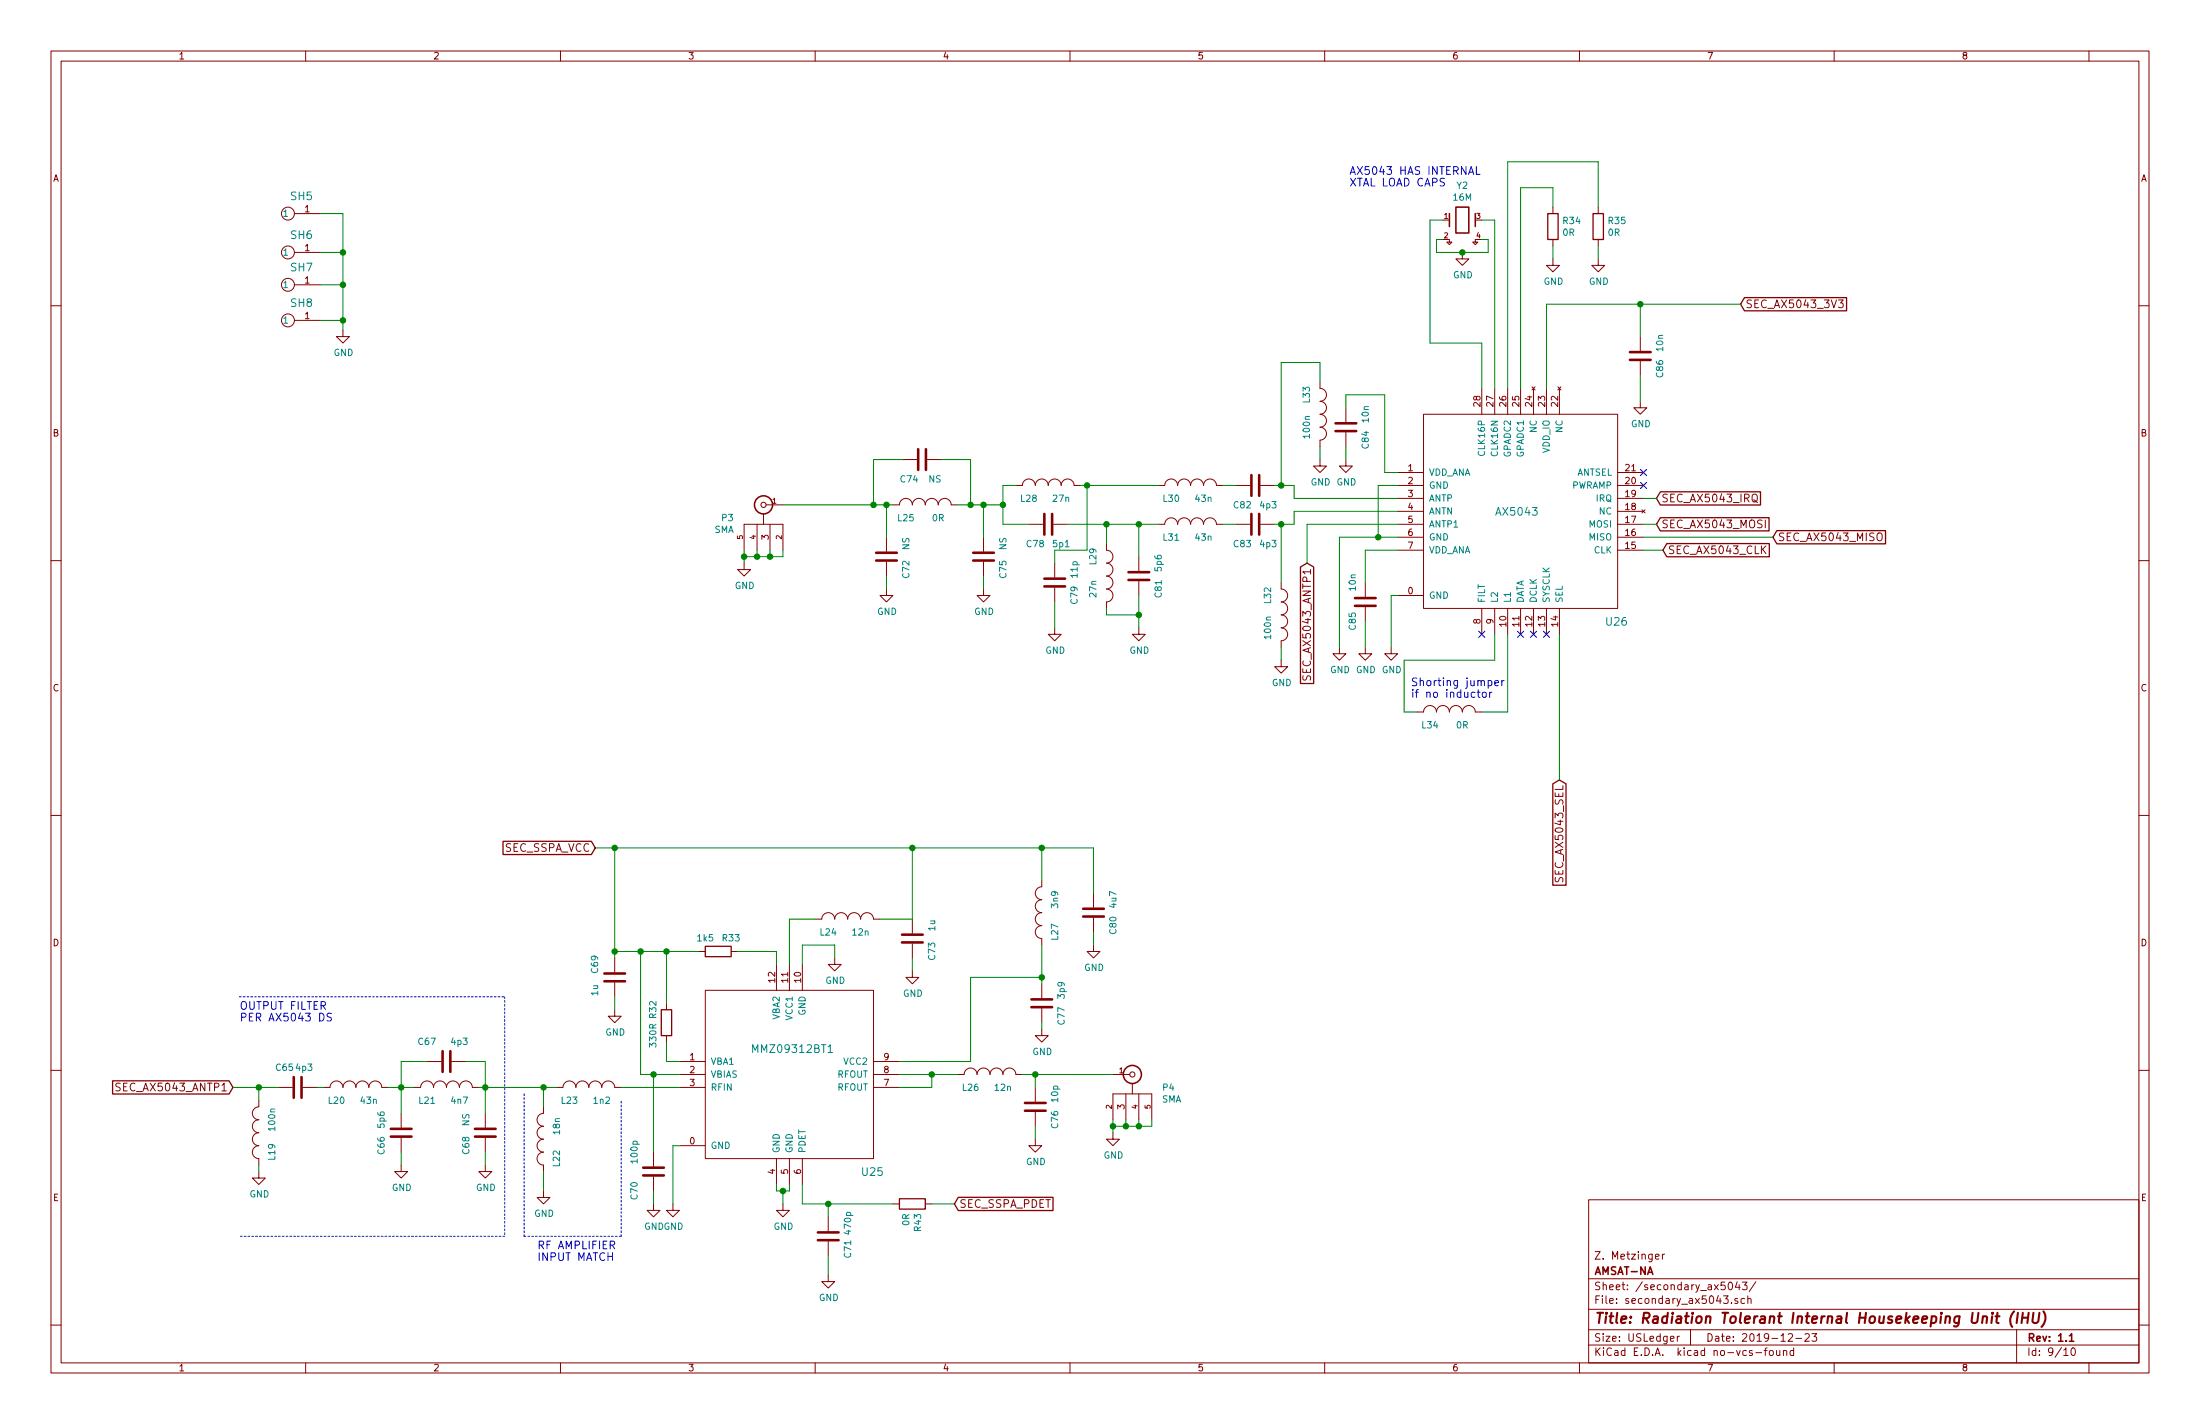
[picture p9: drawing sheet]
<svg xmlns="http://www.w3.org/2000/svg" width="432mm" height="279mm" viewBox="0 0 432 279" stroke-linecap="round" stroke-linejoin="round" font-family="sans-serif">
<g fill="none" stroke="#840000" stroke-width=".2">
<path d="M10 10h411.8v259.4h-411.8zM12 12h407.8v255.4h-407.8zM60 10v2M110 10v2M160 10v2M210 10v2M260 10v2M310 10v2M360 10v2M410 10v2M10 60h2M57.8 41.9h5.1"/>
<path d="M57.8 49.5h5.1M57.8 55.9h5.1M283.2 43.2h1.3M284.5 47v.5h-.5l.5 .5 .5-.5h-.5M287 49.5v1.3h1.3l-1.3 1.3-1.3-1.3h1.3M289.6 47v.5h-.5l.5 .5 .5-.5h-.5M304.8 50.8v1.3h1.3l-1.3 1.2-1.3-1.2h1.3M304.8 40.6v1.3M304.8 47v1.3M313.7 50.8v1.3h1.3l-1.3 1.2-1.3-1.2h1.3M313.7 40.6v1.3M313.7 47v1.3"/>
<path d="M360.8 58.9h1l-.5 .5 .4 .2v.6l-.2 .2h-.5l-.2-.2M419.8 60h2M57.8 62.9h5.1M67.3 64.8v1.2h1.3l-1.3 1.3-1.3-1.3h1.3M259.1 74.9v1.3a1.27 1.27 0 0 1 1.2 1.3 1.27 1.27 0 0 1-1.2 1.2 1.27 1.27 0 0 1 1.2 1.3 1.27 1.27 0 0 1-1.2 1.3 1.27 1.27 0 0 1 1.2 1.3 1.27 1.27 0 0 1-1.2 1.2 1.27 1.27 0 0 1 1.2 1.3 1.27 1.27 0 0 1-1.2 1.3v1.2M290.8 76.2v5.1M293.4 76.2v5.1M295.9 76.2v5.1M298.4 76.2v5.1M300.7 75.9l.6 .6M301 76.2v5.1M301.3 75.9l-.6 .6"/>
<path d="M303.5 76.2v5.1M305.8 75.9l.6 .6M306.1 76.2v5.1M306.4 75.9l-.6 .6M321.9 78.7v1.3h1.3l-1.3 1.3-1.2-1.3h1.2M321.9 66v2.8M321.9 70.9v2.8M150.4 99.1h3.3M175.3 99.1h1.2a1.27 1.27 0 0 1 1.3-1.3 1.27 1.27 0 0 1 1.3 1.3 1.27 1.27 0 0 1 1.2-1.3 1.27 1.27 0 0 1 1.3 1.3 1.27 1.27 0 0 1 1.3-1.3 1.27 1.27 0 0 1 1.2 1.3 1.27 1.27 0 0 1 1.3-1.3 1.27 1.27 0 0 1 1.3 1.3h1.3M177.2 90.2h2.8M182 90.2h2.8M199.4 95.3h1.3a1.27 1.27 0 0 1 1.2-1.3 1.27 1.27 0 0 1 1.3 1.3 1.27 1.27 0 0 1 1.3-1.3 1.27 1.27 0 0 1 1.2 1.3 1.27 1.27 0 0 1 1.3-1.3 1.27 1.27 0 0 1 1.3 1.3 1.27 1.27 0 0 1 1.2-1.3 1.27 1.27 0 0 1 1.3 1.3h1.3"/>
<path d="M227.3 95.3h1.3a1.27 1.27 0 0 1 1.3-1.3 1.27 1.27 0 0 1 1.2 1.3 1.27 1.27 0 0 1 1.3-1.3 1.27 1.27 0 0 1 1.3 1.3 1.27 1.27 0 0 1 1.2-1.3 1.27 1.27 0 0 1 1.3 1.3 1.27 1.27 0 0 1 1.3-1.3 1.27 1.27 0 0 1 1.3 1.3h1.2M242.6 95.3h2.8M247.4 95.3h2.8M259.1 90.2v1.2h1.2l-1.2 1.3-1.3-1.3h1.3M264.2 90.2v1.2h1.2l-1.2 1.3-1.3-1.3h1.3M264.2 80v2.8M264.2 84.8v2.8M274.3 95.3h5.1M274.3 92.7h5.1M274.3 97.8h5.1M279.4 81.3h38.1v38.1h-38.1zM317.5 95.3h5.1"/>
<path d="M317.5 92.7h5.1M317.5 97.8h5.1M343.9 97.2a.53 .53 0 0 1 .6-.2 .53 .53 0 0 1 .4 .5v.5a.51 .51 0 0 1-.5 .5 .51 .51 0 0 1-.5-.5zM344.2 98.1l.8 .5M10 110h2M146 110.5v1.3h1.3l-1.3 1.2-1.2-1.2h1.2M146 108v-5.1h7.7v5.1M148.6 102.9v5.1M149.9 100.8v2.1M151.1 102.9v5.1M174 115.6v1.2h1.3l-1.3 1.3-1.3-1.3h1.3M174 105.4v2.8"/>
<path d="M174 110.2v2.8M193 115.6v1.2h1.3l-1.3 1.3-1.2-1.3h1.2M193 105.4v2.8M193 110.2v2.8M201.9 102.9h2.8M206.8 102.9h2.7M207 110.5v2.8M207 115.3v2.8M217.2 106.7v1.3a1.27 1.27 0 0 1 1.2 1.2 1.27 1.27 0 0 1-1.2 1.3 1.27 1.27 0 0 1 1.2 1.3 1.27 1.27 0 0 1-1.2 1.2 1.27 1.27 0 0 1 1.2 1.3 1.27 1.27 0 0 1-1.2 1.3 1.27 1.27 0 0 1 1.2 1.2 1.27 1.27 0 0 1-1.2 1.3v1.3M223.5 109.2v2.8M223.5 114v2.8M227.3 102.9h1.3a1.27 1.27 0 0 1 1.3-1.3 1.27 1.27 0 0 1 1.2 1.3 1.27 1.27 0 0 1 1.3-1.3 1.27 1.27 0 0 1 1.3 1.3 1.27 1.27 0 0 1 1.2-1.3 1.27 1.27 0 0 1 1.3 1.3 1.27 1.27 0 0 1 1.3-1.3 1.27 1.27 0 0 1 1.3 1.3h1.2"/>
<path d="M242.6 102.9h2.8M247.4 102.9h2.8M251.5 114.3v1.3a1.27 1.27 0 0 1 1.2 1.2 1.27 1.27 0 0 1-1.2 1.3 1.27 1.27 0 0 1 1.2 1.3 1.27 1.27 0 0 1-1.2 1.3 1.27 1.27 0 0 1 1.2 1.2 1.27 1.27 0 0 1-1.2 1.3 1.27 1.27 0 0 1 1.2 1.3 1.27 1.27 0 0 1-1.2 1.2v1.3M268 114.3v2.8M268 119.1v2.8M274.3 102.9h5.1M274.3 116.8h5.1M274.3 100.3h5.1M274.3 105.4h5.1M274.3 108h5.1M290.8 119.4v5.1M293.4 119.4v5.1"/>
<path d="M295.9 119.4v5.1M298.4 119.4v5.1M301 119.4v5.1M303.5 119.4v5.1M306.1 119.4v5.1M317.5 102.9h5.1M317.5 100.3h5.1M317.5 105.4h5.1M317.5 108h5.1M322.3 100l.6 .6M322.9 100l-.6 .6M345.9 107.7l.7 .9"/>
<path d="M346.5 102v1.6M346.6 107.1l-.9 .9M368.5 104.8a.54 .54 0 0 1 .8 0 1.04 1.04 0 0 1-.2 1.3 .53 .53 0 0 1-.7-.5zM419.8 110h2M207 123.2v1.3h1.3l-1.3 1.2-1.3-1.2h1.3M223.5 123.2v1.3h1.3l-1.3 1.2-1.3-1.2h1.3M251.5 129.5v1.3h1.2l-1.2 1.3-1.3-1.3h1.3M255.8 132.6l-.1 .6 .1 .2h.5l.3-.7 .3-.1 .3 .3-.1 .6M262.9 127v1.3h1.3l-1.3 1.2-1.3-1.2h1.3M268 127v1.3h1.2l-1.2 1.2-1.3-1.2h1.3M273 127v1.3h1.3l-1.3 1.2-1.2-1.2h1.2M278.1 139.7h1.3a1.27 1.27 0 0 1 1.3-1.3 1.27 1.27 0 0 1 1.2 1.3 1.27 1.27 0 0 1 1.3-1.3 1.27 1.27 0 0 1 1.3 1.3 1.27 1.27 0 0 1 1.2-1.3 1.27 1.27 0 0 1 1.3 1.3 1.27 1.27 0 0 1 1.3-1.3 1.27 1.27 0 0 1 1.3 1.3h1.2"/>
<path d="M10 160h2M419.8 160h2M204.5 172.7v1.3a1.27 1.27 0 0 0-1.3 1.3 1.27 1.27 0 0 0 1.3 1.2 1.27 1.27 0 0 0-1.3 1.3 1.27 1.27 0 0 0 1.3 1.3 1.27 1.27 0 0 0-1.3 1.2 1.27 1.27 0 0 0 1.3 1.3 1.27 1.27 0 0 0-1.3 1.3 1.27 1.27 0 0 0 1.3 1.3v1.2M214.6 175.3v2.8M120.6 198.1v1.3h1.3l-1.3 1.3-1.2-1.3h1.2M120.6 188v2.8M120.6 192.8v2.8M130.8 196.9v1.2M137.2 186.7h1.2M138.4 194.3h33v33h-33zM143.5 186.7h1.3M152.4 189.2v5.1"/>
<path d="M154.9 189.2v5.1M157.5 189.2v5.1M160 180.3h1.3a1.27 1.27 0 0 1 1.3-1.2 1.27 1.27 0 0 1 1.2 1.2 1.27 1.27 0 0 1 1.3-1.2 1.27 1.27 0 0 1 1.3 1.2 1.27 1.27 0 0 1 1.2-1.2 1.27 1.27 0 0 1 1.3 1.2 1.27 1.27 0 0 1 1.3-1.2 1.27 1.27 0 0 1 1.2 1.2h1.3M163.8 188v1.2h1.3l-1.3 1.3-1.2-1.3h1.2M179.1 190.5v1.3h1.2l-1.2 1.2-1.3-1.2h1.3M179.1 180.3v2.8M179.1 185.2v2.8M204.5 193v2.8M204.5 197.9v2.8M214.6 185.4v1.3h1.3l-1.3 1.3-1.2-1.3h1.2M214.6 180.1v2.8M10 210h2"/>
<path d="M23.6 212.6l-.6-.1-.2 .1v.5l.6 .3 .2 .3-.3 .3h-.6M50.8 215.9v1.3a1.27 1.27 0 0 0-1.3 1.2 1.27 1.27 0 0 0 1.3 1.3 1.27 1.27 0 0 0-1.3 1.3 1.27 1.27 0 0 0 1.3 1.3 1.27 1.27 0 0 0-1.3 1.2 1.27 1.27 0 0 0 1.3 1.3 1.27 1.27 0 0 0-1.3 1.3 1.27 1.27 0 0 0 1.3 1.2v1.3M54.6 213.4h2.8M59.4 213.4h2.8M63.5 213.4h1.3a1.27 1.27 0 0 1 1.2-1.3 1.27 1.27 0 0 1 1.3 1.3 1.27 1.27 0 0 1 1.3-1.3 1.27 1.27 0 0 1 1.2 1.3 1.27 1.27 0 0 1 1.3-1.3 1.27 1.27 0 0 1 1.3 1.3 1.27 1.27 0 0 1 1.3-1.3 1.27 1.27 0 0 1 1.2 1.3h1.3M78.7 218.4v2.8M81.3 213.4h1.2a1.27 1.27 0 0 1 1.3-1.3 1.27 1.27 0 0 1 1.3 1.3 1.27 1.27 0 0 1 1.3-1.3 1.27 1.27 0 0 1 1.2 1.3 1.27 1.27 0 0 1 1.3-1.3 1.27 1.27 0 0 1 1.3 1.3 1.27 1.27 0 0 1 1.2-1.3 1.27 1.27 0 0 1 1.3 1.3h1.3M83.8 208.3h2.8M88.6 208.3h2.8M95.2 218.4v2.8M106.7 217.2v1.2a1.27 1.27 0 0 0-1.3 1.3 1.27 1.27 0 0 0 1.3 1.3 1.27 1.27 0 0 0-1.3 1.3 1.27 1.27 0 0 0 1.3 1.2 1.27 1.27 0 0 0-1.3 1.3 1.27 1.27 0 0 0 1.3 1.3 1.27 1.27 0 0 0-1.3 1.2 1.27 1.27 0 0 0 1.3 1.3v1.3M109.2 213.4h1.3a1.27 1.27 0 0 1 1.3-1.3 1.27 1.27 0 0 1 1.2 1.3 1.27 1.27 0 0 1 1.3-1.3 1.27 1.27 0 0 1 1.3 1.3 1.27 1.27 0 0 1 1.2-1.3 1.27 1.27 0 0 1 1.3 1.3 1.27 1.27 0 0 1 1.3-1.3 1.27 1.27 0 0 1 1.2 1.3h1.3"/>
<path d="M130.8 203.2v1.3M133.3 208.3h5.1M133.3 210.8h5.1M133.3 213.4h5.1M171.4 208.3h5.1M171.4 210.8h5.1M171.4 213.4h5.1M188 210.8h1.2a1.27 1.27 0 0 1 1.3-1.2 1.27 1.27 0 0 1 1.3 1.2 1.27 1.27 0 0 1 1.2-1.2 1.27 1.27 0 0 1 1.3 1.2 1.27 1.27 0 0 1 1.3-1.2 1.27 1.27 0 0 1 1.2 1.2 1.27 1.27 0 0 1 1.3-1.2 1.27 1.27 0 0 1 1.3 1.2h1.3M203.2 213.4v2.8M203.2 218.2v2.8M204.5 201.9v1.3h1.2l-1.2 1.3-1.3-1.3h1.3M218.4 210.8h3.3"/>
<path d="M218.4 219.7v-5.1h7.7v5.1M221 214.6v5.1M222.2 212.6v2M223.5 214.6v5.1M419.8 210h2M50.8 229.9v1.2h1.3l-1.3 1.3-1.3-1.3h1.3M78.7 228.6v1.3h1.3l-1.3 1.2-1.2-1.2h1.2M78.7 223.3v2.8M95.2 228.6v1.3h1.3l-1.3 1.2-1.2-1.2h1.2M95.2 223.3v2.8M106.7 233.7v1.3h1.2l-1.2 1.2-1.3-1.2h1.3M128.3 236.2v1.3h1.2l-1.2 1.3-1.3-1.3h1.3"/>
<path d="M128.3 226.1v2.8M128.3 230.9v2.8M132.1 236.2v1.3h1.2l-1.2 1.3-1.3-1.3h1.3M133.3 224.8h5.1M152.4 227.3v5.1M153.7 236.2v1.3h1.2l-1.2 1.3-1.3-1.3h1.3M154.9 227.3v5.1M157.5 227.3v5.1M162.6 238.8v2.8M175.3 236.2h1.2M181.6 236.2h1.3M203.2 223.5v1.3h1.3l-1.3 1.3-1.3-1.3h1.3"/>
<path d="M218.4 222.3v1.2h1.3l-1.3 1.3-1.2-1.3h1.2M311.8 235.4h108v32h-108zM10 260h2M162.6 250.2v1.3h1.2l-1.2 1.2-1.3-1.2h1.3M162.6 243.6v2.8M311.8 256.9h108M311.8 250.9h108M324.9 246.6l.7-.2v-.2l-.5-.1-.2 .2 .1 .7h.6M326.3 246.1v1M326.7 246.1l-.3 .1-.1 .2M339.3 251.7l.2-.1a.8 .8 0 0 1 .6 .7 .8 .8 0 0 1-.6 .8l-.2-.2-.1-.4zM339.9 255.6v.2"/>
<path d="M341 251.5l-.4 1.1h1M341 254.8h-.3l-.2 .2 .1 .2 .4 .1v.4h-.5M341.4 252.1v1M342 251.6h.9l-.5 .5 .4 .2v.6l-.2 .2-.6-.2M342.4 254.8h-.4l-.3 .2 .1 .6 .2 .2 .4-.1M343.1 254.9l.2-.1h.3l.1 1M343.1 254.3v1.5M344.6 251.5l-1.3 1.9M419.8 260h2M60 267.4v2M110 267.4v2M160 267.4v2"/>
<path d="M210 267.4v2M260 267.4v2M310 267.4v2M311.8 263.9h108M311.8 260.9h108M327.9 262.7l.7-.2-.1-.2-.4-.1-.2 .2v.7h.6M329.2 262.2v1M329.6 262.2l-.4 .3M331.8 260.9v3M344.6 265.4h1.2M346.3 265h.5M346.8 264.5l-.3 .2v1.3"/>
<path d="M347.3 265.1l.2-.1 .5 .1v.7l-.2 .2-.5-.2zM348.7 265l.1 .9 .3 .1 .2-.2M349.3 265v1M350 265.1l.1-.1a.37 .37 0 0 1 .6 .2v.8M350 265v1M351 261.8l.6-.1 .2 .4-.9 1.1h.9M352 265h-.4l-.3 .3 .2 .6h.5M352 264.5v1.5M352.5 262.6h1.1M354.3 261.8l.5-.1 .3 .1v.3l-.9 1.1h.9M355.6 261.7h1l-.5 .6 .4 .1v.6l-.2 .2-.7-.2M360 267.4v2"/>
<path d="M395.8 260.9v6.5M405.1 264.9l.4-.4v1.5M405.1 266h.8M406.6 264.6l.3-.1a.86 .86 0 0 1 .1 1.5 .79 .79 0 0 1-.4-1.4zM410 267.4v2"/>
<circle cx="56.5" cy="41.9" r="1.27"/>
<circle cx="56.5" cy="49.5" r="1.27"/>
<circle cx="56.5" cy="55.9" r="1.27"/>
<circle cx="56.5" cy="62.9" r="1.27"/>
<circle cx="149.9" cy="99.1" r=".51"/>
<circle cx="222.3" cy="210.8" r=".51"/>
</g>
<g fill="none" stroke="#840000" stroke-width=".3">
<path d="M284.5 41.9v2.6M285.7 40.6h2.6v5.1h-2.6zM289.6 41.9v2.6M406.2 262.1l.4-.4v1.5M406.2 263.2h.8"/>
<circle cx="149.9" cy="99.1" r="1.78"/>
<circle cx="222.2" cy="210.8" r="1.78"/>
</g>
<path d="M391 258.3l-.1 1.3M391.1 257.6v.2l.1-.1-.1-.1v.2M391.7 258.3h.8M392 257.6l-.2 1.7 .1 .2 .4 .1M395.3 257.3a2.37 2.37 0 0 0-.4 3.1M396.1 257.6l-.3 2M396.9 258.5h1.1M397 257.6l-.2 2M398.2 257.6l-.3 2M399.1 257.6l-.2 1.6 .2 .3a.66 .66 0 0 0 1-.3l.2-1.6M401.1 257.3a2.31 2.31 0 0 1-.4 3.1" fill="none" stroke="#840000" stroke-width=".41"/>
<path d="M162.5 206.5h.9" fill="none" stroke="#008484" stroke-width=".2"/>
<g fill="none" stroke="#840000" stroke-width=".51">
<path d="M319.9 70.6h4.1M319.9 69.1h4.1M180.2 88.1v4.1M181.7 88.1v4.1M245.6 93.2v4.1M247.1 93.2v4.1M262.1 84.6h4.1M262.1 83.1h4.1M172 110h4M172 108.5h4M191 110h4.1M191 108.5h4.1"/>
<path d="M205 100.8v4.1M205 115.1h4M205 113.5h4M206.5 100.8v4.1M221.5 113.8h4.1M221.5 112.3h4.1M245.6 100.8v4.1M247.1 100.8v4.1M265.9 118.9h4.1M265.9 117.3h4.1M212.6 179.8h4.1M212.6 178.3h4.1"/>
<path d="M118.6 191h4.1M118.6 192.5h4.1M177 184.9h4.1M177 183.4h4.1M202.4 197.6h4.1M202.4 196.1h4.1M57.7 211.3v4.1M59.2 211.3v4.1M86.9 206.2v4.1M88.4 206.2v4.1M201.2 217.9h4M201.2 216.4h4"/>
<path d="M76.7 221.5h4.1M76.7 223h4.1M93.2 221.5h4.1M93.2 223h4.1M126.2 230.6h4.1M126.2 229.1h4.1M160.5 243.3h4.1M160.5 241.8h4.1"/>
</g>
<g fill="none" stroke="#0000c2" stroke-width=".2">
<path d="M283.5 35.1l-.6-.1-.2 .1v.5l.7 .2 .1 .4-.3 .3-.5-.1M288.2 34.2l.5-1.5 .6 1.5M288.4 33.8h.7M289.8 32.7v1.5h.7M290.1 135.3v1.3l.1 .2h.3M291 135.9l.2-.1 .5 .1v.6l-.1 .3h-.4l-.2-.1zM292.1 133.6l.4-.1 .3 .3-.1 .7h-.6M292.4 135.8v1M292.8 135.8l-.4 .3M293.4 134l.7-.1v-.3l-.5-.1-.2 .2 .1 .8h.6M294.8 133.5v1M295.2 133.5l-.4 .3"/>
<path d="M65 198.9l-.5-.1-.2 .1v.5l.6 .3 .1 .3-.2 .3h-.6"/>
</g>
<path d="M322 92.1l1.2 1.2M322 94.6l1.2 1.3M323.2 92.1l-1.2 1.2M323.2 94.6l-1.2 1.3M290.2 123.9l1.2 1.2M291.4 123.9l-1.2 1.2M297.8 123.9l1.3 1.2M299.1 123.9l-1.3 1.2M300.4 123.9l1.2 1.2M301.6 123.9l-1.2 1.2M302.9 123.9l1.2 1.2M304.1 123.9l-1.2 1.2" fill="none" stroke="#000084" stroke-width=".2"/>
<g fill="none" stroke="#840000" stroke-width=".25">
<path d="M303.8 41.9h2v5.1h-2zM312.7 41.9h2v5.1h-2zM342.4 58.4h20v2.6h-20l-.8-1.3zM325.9 96.5h19.6v2.6h-19.6l-.8-1.3zM255.2 111.3l1.3-.8 1.3 .8v22.8h-2.6zM325.9 101.6h21.3v2.6h-21.3l-.8-1.3zM327.2 106.7h20.1v2.5h-20.1l-.8-1.2zM348.7 104.1h21.4v2.6h-21.4l-.7-1.3zM304.8 153.8l1.3-.8 1.3 .8v19.9h-2.6zM98.7 165.1h17.4l.7 1.3-.7 1.3h-17.4zM129.8 198.1h2v5.1h-2zM138.4 185.7h5.1v2h-5.1z"/>
<path d="M22.1 212.1h22.9l.7 1.3-.7 1.3h-22.9zM176.5 235.2h5.1v2h-5.1zM188.1 234.9h18.6v2.6h-18.6l-.8-1.3z"/>
</g>
<g fill="none" stroke="#008400" stroke-width=".2">
<path d="M62.9 49.5h4.4M62.9 41.9h4.4v22.9M62.9 55.9h4.4M283.2 43.2h-2.5v24.1h10.1v8.9M283.2 47h-1.3v2.5h10.2v-2.5h-1.3M290.8 43.2h2.6v33M304.8 40.6v-3.8h-6.4v39.4M304.8 48.3v2.5M313.7 40.6v-8.8h-17.8v44.4M313.7 48.3v2.5M321.9 59.7v6.3M341.6 59.7h-38.1v16.5"/>
<path d="M62.9 62.9h4.4M259.1 74.9v-3.8h-7.6v24.2M321.9 73.7v5M153.7 99.1h21.6M174 99.1v6.3M177.2 90.2h-5.8v8.9M184.8 90.2h5.7v8.9M188 99.1h8.8M193 99.1v6.3M199.4 95.3h-2.6v7.6h5.1M212.1 95.3h15.2M213.4 95.3v12.7h-6.4v2.5"/>
<path d="M240 95.3h2.6M250.2 95.3h3.8v2.5h20.3M259.1 87.6v2.6M264.2 80v-2.5h7.6v15.2h2.5M264.2 87.6v2.6M274.3 95.3h-3.8v10.1M322.6 97.8h2.5M146 108v2.5M148.6 108v1.2M151.1 108v1.2M153.7 108v1.2h-7.7M174 113v2.6"/>
<path d="M193 113v2.6M207 118.1v5.1M209.5 102.9h17.8M217.2 102.9v3.8M217.2 119.4v1.3h6.3M223.5 102.9v6.3M223.5 116.8v6.4M240 102.9h2.6M251.5 102.9v11.4M274.3 100.3h-20.3v2.6h-3.8M274.3 102.9h-17.8v7.6M274.3 108h-6.3v6.3"/>
<path d="M274.3 105.4h-11.4v21.6M274.3 116.8h-1.3v10.2M322.6 102.9h2.5M322.6 108h3.8M322.6 105.4h25.4M251.5 127v2.5M268 121.9v5.1M293.4 124.5v5h-17.8v10.2h2.5M295.9 124.5v15.2h-5.1M306.1 124.5v28.5M116.8 166.4h97.8v8.9M120.6 166.4v21.6"/>
<path d="M179.1 166.4v13.9h-6.4M204.5 166.4v6.3M120.6 195.6v2.5M120.6 186.7h16.6M125.7 186.7v24.1h7.6M130.8 186.7v10.2M144.8 186.7h7.6v2.5M160 180.3h-5.1v8.9M163.8 188v-2.6h-6.3v3.8M179.1 188v2.5M204.5 191.8h-14v16.5h-14M204.5 185.4v7.6"/>
<path d="M214.6 182.9v2.5M45.7 213.4h8.9M50.8 213.4v2.5M62.2 213.4h1.3M76.2 213.4h5.1M83.8 208.3h-5.1v10.1M91.4 208.3h3.8v10.1M94 213.4h15.2M106.7 213.4v3.8M121.9 213.4h11.4M128.3 210.8v15.3M130.8 204.5v3.8h2.5"/>
<path d="M176.5 210.8h11.5M182.9 210.8v2.6h-6.4M200.7 210.8h17.7M203.2 210.8v2.6M204.5 200.7v1.2M218.4 219.7v2.6M221 219.7v1.3M223.5 219.7v1.3M226.1 219.7v1.3h-7.7M50.8 228.6v1.3M78.7 226.1v2.5M95.2 226.1v2.5"/>
<path d="M106.7 229.9v3.8M128.3 233.7v2.5M133.3 224.8h-1.2v11.4M152.4 232.4v1.3h2.5v-1.3M153.7 233.7v2.5M157.5 232.4v3.8h17.8M162.6 236.2v2.6M182.9 236.2h4.4M203.2 221v2.5M162.6 246.4v3.8"/>
</g>
<g fill="#008400" stroke="#008400" stroke-width=".25">
<circle cx="223.5" cy="120.7" r=".51"/>
<circle cx="223.5" cy="102.9" r=".51"/>
<circle cx="217.2" cy="102.9" r=".51"/>
<circle cx="213.4" cy="95.3" r=".51"/>
<circle cx="196.9" cy="99.1" r=".51"/>
<circle cx="190.5" cy="99.1" r=".51"/>
<circle cx="193" cy="99.1" r=".51"/>
<circle cx="174" cy="99.1" r=".51"/>
<circle cx="171.5" cy="99.1" r=".51"/>
<circle cx="270.5" cy="105.4" r=".51"/>
<circle cx="251.5" cy="102.9" r=".51"/>
<circle cx="251.5" cy="95.3" r=".51"/>
<circle cx="95.3" cy="213.4" r=".51"/>
<circle cx="78.7" cy="213.4" r=".51"/>
<circle cx="120.7" cy="186.7" r=".51"/>
<circle cx="125.7" cy="186.7" r=".51"/>
<circle cx="153.7" cy="233.7" r=".51"/>
<circle cx="203.2" cy="210.8" r=".51"/>
<circle cx="182.9" cy="210.8" r=".51"/>
<circle cx="130.8" cy="186.7" r=".51"/>
<circle cx="204.5" cy="191.8" r=".51"/>
<circle cx="106.7" cy="213.4" r=".51"/>
<circle cx="179.1" cy="166.4" r=".51"/>
<circle cx="204.5" cy="166.4" r=".51"/>
<circle cx="146.1" cy="109.2" r=".51"/>
<circle cx="148.6" cy="109.2" r=".51"/>
<circle cx="151.1" cy="109.2" r=".51"/>
<circle cx="218.4" cy="221" r=".51"/>
<circle cx="221" cy="221" r=".51"/>
<circle cx="223.5" cy="221" r=".51"/>
<circle cx="50.8" cy="213.4" r=".51"/>
<circle cx="128.3" cy="210.8" r=".51"/>
<circle cx="287" cy="49.5" r=".51"/>
<circle cx="321.9" cy="59.7" r=".51"/>
<circle cx="120.7" cy="166.4" r=".51"/>
<circle cx="67.3" cy="62.9" r=".51"/>
<circle cx="67.3" cy="55.9" r=".51"/>
<circle cx="67.3" cy="49.5" r=".51"/>
<circle cx="162.6" cy="236.2" r=".51"/>
</g>
<path d="M47 195.6h52.1M99.1 195.6v47M102.9 214.6v28M99.1 242.6h-52.1M102.9 242.6h19M121.9 242.6v-26.7" fill="none" stroke="#0000c2" stroke-width=".2" stroke-dasharray=".3 .4"/>
<text font-size="2.8" fill="#840000" x="312.8" y="259.7">Title: Radiation Tolerant Internal Housekeeping Unit (IHU)</text>
<g font-size="2.1" fill="#0000c2">
<text x="264.8" y="34.3">AX5043 HAS INTERNAL</text>
<text x="264.8" y="36.6">XTAL LOAD CAPS</text>
<text x="276.9" y="134.6">Shorting jumper</text>
<text x="276.9" y="136.9">if no inductor</text>
<text x="47" y="198.1">OUTPUT FILTER</text>
<text x="47" y="200.4">PER AX5043 DS</text>
<text x="105.4" y="245.1">RF AMPLIFIER</text>
<text x="105.4" y="247.4">INPUT MATCH</text>
</g>
<g font-size="2.1" fill="#008484">
<text x="57.1" y="39.3">SH5</text>
<text x="57.1" y="46.9">SH6</text>
<text x="57.1" y="53.2">SH7</text>
<text x="57.1" y="60.2">SH8</text>
<text x="293.9" y="101.2">AX5043</text>
<text x="315.3" y="122.8">U26</text>
<text x="148.2" y="206.6">MMZ09312BT1</text>
<text x="169.3" y="230.7">U25</text>
</g>
<g font-size="2.1" fill="#840000">
<text x="342.5" y="60.5">SEC_AX5043_3V3</text>
<text x="326" y="98.6">SEC_AX5043_IRQ</text>
<text x="326" y="103.6">SEC_AX5043_MOSI</text>
<text x="348.9" y="106.2">SEC_AX5043_MISO</text>
<text x="327.3" y="108.7">SEC_AX5043_CLK</text>
<text x="257.3" y="132.8" transform="rotate(-90 257.3 132.8)">SEC_AX5043_ANTP1</text>
<text x="98.9" y="167.1">SEC_SSPA_VCC</text>
<text x="306.8" y="172.5" transform="rotate(-90 306.8 172.5)">SEC_AX5043_SEL</text>
<text x="23.4" y="214.1">SEC_AX5043_ANTP1</text>
<text x="188.2" y="237">SEC_SSPA_PDET</text>
<text x="312.8" y="250.1">AMSAT-NA</text>
<text x="312.8" y="247.1">Z. Metzinger</text>
<text x="312.8" y="255.8">File: secondary_ax5043.sch</text>
<text x="312.8" y="253.1">Sheet: /secondary_ax5043/</text>
<text x="312.8" y="263.2">Size: USLedger</text>
<text x="334.8" y="263.2">Date: 2019-12-23</text>
<text x="397.8" y="263.2">Rev: 1.1</text>
<text x="312.8" y="266">KiCad E.D.A. kicad no-vcs-found</text>
<text x="397.8" y="266">Id: 9/10</text>
</g>
<g font-size="1.8" fill="#840000">
<text x="35" y="11.6">1</text>
<text x="85" y="11.6">2</text>
<text x="135" y="11.6">3</text>
<text x="185" y="11.6">4</text>
<text x="235" y="11.6">5</text>
<text x="285" y="11.6">6</text>
<text x="335" y="11.6">7</text>
<text x="385" y="11.6">8</text>
<text x="10.4" y="35.6">A</text>
<text x="420.2" y="35.6">A</text>
<text x="59.8" y="41.7">1</text>
<text x="59.8" y="49.3">1</text>
<text x="59.8" y="55.6">1</text>
<text x="59.8" y="62.6">1</text>
<text x="290.6" y="79.7" transform="rotate(-90 290.6 79.7)">28</text>
<text x="293.1" y="79.7" transform="rotate(-90 293.1 79.7)">27</text>
<text x="295.7" y="79.7" transform="rotate(-90 295.7 79.7)">26</text>
<text x="298.2" y="79.7" transform="rotate(-90 298.2 79.7)">25</text>
<text x="300.7" y="79.7" transform="rotate(-90 300.7 79.7)">24</text>
<text x="303.3" y="79.7" transform="rotate(-90 303.3 79.7)">23</text>
<text x="305.8" y="79.7" transform="rotate(-90 305.8 79.7)">22</text>
<text x="10.4" y="85.6">B</text>
<text x="420.2" y="85.6">B</text>
<text x="276.4" y="92.5">1</text>
<text x="276.4" y="95">2</text>
<text x="319.1" y="95">20</text>
<text x="319.1" y="92.5">21</text>
<text x="276.4" y="97.5">3</text>
<text x="276.4" y="100.1">4</text>
<text x="319.1" y="100.1">18</text>
<text x="319.1" y="97.5">19</text>
<text x="150.9" y="105.9" transform="rotate(-90 150.9 105.9)">3</text>
<text x="276.4" y="102.6">5</text>
<text x="276.4" y="105.2">6</text>
<text x="276.4" y="107.7">7</text>
<text x="319.1" y="107.7">15</text>
<text x="319.1" y="105.2">16</text>
<text x="319.1" y="102.6">17</text>
<text x="276.4" y="116.6">0</text>
<text x="290.6" y="122.4" transform="rotate(-90 290.6 122.4)">8</text>
<text x="293.1" y="122.4" transform="rotate(-90 293.1 122.4)">9</text>
<text x="295.7" y="122.9" transform="rotate(-90 295.7 122.9)">10</text>
<text x="298.2" y="122.9" transform="rotate(-90 298.2 122.9)">11</text>
<text x="300.7" y="122.9" transform="rotate(-90 300.7 122.9)">12</text>
<text x="303.3" y="122.9" transform="rotate(-90 303.3 122.9)">13</text>
<text x="305.8" y="122.9" transform="rotate(-90 305.8 122.9)">14</text>
<text x="10.4" y="135.6">C</text>
<text x="420.2" y="135.6">C</text>
<text x="10.4" y="185.6">D</text>
<text x="420.2" y="185.6">D</text>
<text x="152.1" y="192.7" transform="rotate(-90 152.1 192.7)">12</text>
<text x="154.7" y="192.7" transform="rotate(-90 154.7 192.7)">11</text>
<text x="157.2" y="192.7" transform="rotate(-90 157.2 192.7)">10</text>
<text x="135.4" y="208">1</text>
<text x="173.5" y="208">9</text>
<text x="135.4" y="210.6">2</text>
<text x="135.4" y="213.1">3</text>
<text x="173.5" y="213.1">7</text>
<text x="173.5" y="210.6">8</text>
<text x="220.7" y="217.7" transform="rotate(-90 220.7 217.7)">3</text>
<text x="135.4" y="224.5">0</text>
<text x="152.1" y="230.4" transform="rotate(-90 152.1 230.4)">4</text>
<text x="154.7" y="230.4" transform="rotate(-90 154.7 230.4)">5</text>
<text x="157.2" y="230.4" transform="rotate(-90 157.2 230.4)">6</text>
<text x="10.4" y="235.6">E</text>
<text x="420.2" y="235.6">E</text>
<text x="35" y="269">1</text>
<text x="85" y="269">2</text>
<text x="135" y="269">3</text>
<text x="185" y="269">4</text>
<text x="235" y="269">5</text>
<text x="285" y="269">6</text>
<text x="335" y="269">7</text>
<text x="385" y="269">8</text>
</g>
<g font-size="1.8" fill="#008484">
<text x="285.3" y="39.4">16M</text>
<text x="286" y="37.1">Y2</text>
<text x="55.8" y="42.5">1</text>
<text x="306.8" y="46.3">0R</text>
<text x="306.9" y="44">R34</text>
<text x="315.7" y="46.3">0R</text>
<text x="315.7" y="44">R35</text>
<text x="55.8" y="50.2">1</text>
<text x="55.8" y="56.5">1</text>
<text x="285.2" y="54.6">GND</text>
<text x="303" y="55.9">GND</text>
<text x="311.9" y="55.9">GND</text>
<text x="55.8" y="63.5">1</text>
<text x="65.5" y="69.8">GND</text>
<text x="326.4" y="68.8" transform="rotate(-90 326.4 68.8)">10n</text>
<text x="326.4" y="74" transform="rotate(-90 326.4 74)">C86</text>
<text x="257.1" y="79" transform="rotate(-90 257.1 79)">L33</text>
<text x="268.7" y="82.8" transform="rotate(-90 268.7 82.8)">10n</text>
<text x="320.1" y="83.8">GND</text>
<text x="257.1" y="85.8" transform="rotate(-90 257.1 85.8)">100n</text>
<text x="268.7" y="88" transform="rotate(-90 268.7 88)">C84</text>
<text x="291.5" y="89.1" transform="rotate(-90 291.5 89.1)">CLK16P</text>
<text x="294" y="89.2" transform="rotate(-90 294 89.2)">CLK16N</text>
<text x="296.5" y="89.7" transform="rotate(-90 296.5 89.7)">GPADC2</text>
<text x="299.1" y="89.7" transform="rotate(-90 299.1 89.7)">GPADC1</text>
<text x="301.6" y="84.9" transform="rotate(-90 301.6 84.9)">NC</text>
<text x="304.2" y="88.9" transform="rotate(-90 304.2 88.9)">VDD_IO</text>
<text x="306.7" y="84.9" transform="rotate(-90 306.7 84.9)">NC</text>
<text x="176.8" y="94.7">C74</text>
<text x="182.3" y="94.7">NS</text>
<text x="257.3" y="95.2">GND GND</text>
<text x="280.4" y="93.3">VDD_ANA</text>
<text x="280.4" y="95.9">GND</text>
<text x="308.4" y="95.9">PWRAMP</text>
<text x="309.4" y="93.3">ANTSEL</text>
<text x="200.4" y="98.5">L28</text>
<text x="206.8" y="98.5">27n</text>
<text x="228.3" y="98.5">L30</text>
<text x="234.7" y="98.5">43n</text>
<text x="242.2" y="99.7">C82</text>
<text x="247.4" y="99.7">4p3</text>
<text x="280.4" y="98.4">ANTP</text>
<text x="280.4" y="101">ANTN</text>
<text x="313.3" y="98.4">IRQ</text>
<text x="313.9" y="101">NC</text>
<text x="140.2" y="104.6">SMA</text>
<text x="141.7" y="102.3">P3</text>
<text x="176.3" y="102.3">L25</text>
<text x="178.5" y="107.9" transform="rotate(-90 178.5 107.9)">NS</text>
<text x="183" y="102.3">0R</text>
<text x="197.5" y="107.9" transform="rotate(-90 197.5 107.9)">NS</text>
<text x="201.6" y="107.4">C78</text>
<text x="206.8" y="107.4">5p1</text>
<text x="228.3" y="106.1">L31</text>
<text x="234.7" y="106.1">43n</text>
<text x="242.2" y="107.4">C83</text>
<text x="247.4" y="107.4">4p3</text>
<text x="280.4" y="103.5">ANTP1</text>
<text x="280.4" y="106">GND</text>
<text x="312" y="106">MISO</text>
<text x="312" y="103.5">MOSI</text>
<text x="178.5" y="113.4" transform="rotate(-90 178.5 113.4)">C72</text>
<text x="197.5" y="113.4" transform="rotate(-90 197.5 113.4)">C75</text>
<text x="211.5" y="113.3" transform="rotate(-90 211.5 113.3)">11p</text>
<text x="215.2" y="110.7" transform="rotate(-90 215.2 110.7)">L29</text>
<text x="228" y="112" transform="rotate(-90 228 112)">5p6</text>
<text x="280.4" y="108.6">VDD_ANA</text>
<text x="312.9" y="108.6">CLK</text>
<text x="144.2" y="115.6">GND</text>
<text x="211.5" y="118.4" transform="rotate(-90 211.5 118.4)">C79</text>
<text x="215.2" y="117.1" transform="rotate(-90 215.2 117.1)">27n</text>
<text x="228" y="117.2" transform="rotate(-90 228 117.2)">C81</text>
<text x="249.5" y="118.4" transform="rotate(-90 249.5 118.4)">L32</text>
<text x="266.1" y="115.8" transform="rotate(-90 266.1 115.8)">10n</text>
<text x="280.4" y="117.5">GND</text>
<text x="291.5" y="118.4" transform="rotate(-90 291.5 118.4)">FILT</text>
<text x="294" y="118.4" transform="rotate(-90 294 118.4)">L2</text>
<text x="296.5" y="118.4" transform="rotate(-90 296.5 118.4)">L1</text>
<text x="299.1" y="118.4" transform="rotate(-90 299.1 118.4)">DATA</text>
<text x="301.6" y="118.4" transform="rotate(-90 301.6 118.4)">DCLK</text>
<text x="304.2" y="118.4" transform="rotate(-90 304.2 118.4)">SYSCLK</text>
<text x="306.7" y="118.4" transform="rotate(-90 306.7 118.4)">SEL</text>
<text x="172.2" y="120.7">GND</text>
<text x="191.2" y="120.7">GND</text>
<text x="249.5" y="125.2" transform="rotate(-90 249.5 125.2)">100n</text>
<text x="266.1" y="123.5" transform="rotate(-90 266.1 123.5)">C85</text>
<text x="205.2" y="128.3">GND</text>
<text x="221.7" y="128.3">GND</text>
<text x="249.6" y="134.6">GND</text>
<text x="261.1" y="132.1">GND GND GND</text>
<text x="279.1" y="142.9">L34</text>
<text x="285.9" y="142.9">0R</text>
<text x="207.7" y="178.1" transform="rotate(-90 207.7 178.1)">3n9</text>
<text x="219.1" y="178.1" transform="rotate(-90 219.1 178.1)">4u7</text>
<text x="137" y="184.7">1k5</text>
<text x="141.9" y="184.7">R33</text>
<text x="161" y="183.6">L24</text>
<text x="167.4" y="183.6">12n</text>
<text x="183.6" y="182.6" transform="rotate(-90 183.6 182.6)">1u</text>
<text x="207.7" y="184.4" transform="rotate(-90 207.7 184.4)">L27</text>
<text x="219.1" y="183.2" transform="rotate(-90 219.1 183.2)">C80</text>
<text x="117.4" y="190.9" transform="rotate(-90 117.4 190.9)">C69</text>
<text x="183.6" y="188.3" transform="rotate(-90 183.6 188.3)">C73</text>
<text x="212.8" y="190.5">GND</text>
<text x="117.4" y="195.3" transform="rotate(-90 117.4 195.3)">1u</text>
<text x="162" y="193">GND</text>
<text x="177.2" y="195.6">GND</text>
<text x="209" y="195.8" transform="rotate(-90 209 195.8)">3p9</text>
<text x="118.8" y="203.2">GND</text>
<text x="128.8" y="199.7" transform="rotate(-90 128.8 199.7)">R32</text>
<text x="153" y="200.1" transform="rotate(-90 153 200.1)">VBA2</text>
<text x="155.6" y="200.1" transform="rotate(-90 155.6 200.1)">VCC1</text>
<text x="158.1" y="199.3" transform="rotate(-90 158.1 199.3)">GND</text>
<text x="209" y="201" transform="rotate(-90 209 201)">C77</text>
<text x="82.2" y="205">C67</text>
<text x="88.6" y="205">4p3</text>
<text x="128.8" y="205.3" transform="rotate(-90 128.8 205.3)">330R</text>
<text x="139.4" y="208.9">VBA1</text>
<text x="165.7" y="208.9">VCC2</text>
<text x="202.6" y="207">GND</text>
<text x="54.2" y="210.1">C65</text>
<text x="58.2" y="210.1">4p3</text>
<text x="139.4" y="211.5">VBIAS</text>
<text x="139.4" y="214">RFIN</text>
<text x="164.3" y="214">RFOUT</text>
<text x="164.3" y="211.5">RFOUT</text>
<text x="189" y="214">L26</text>
<text x="195.3" y="214">12n</text>
<text x="228.3" y="214">P4</text>
<text x="54" y="221.7" transform="rotate(-90 54 221.7)">100n</text>
<text x="64.5" y="216.6">L20</text>
<text x="70.9" y="216.6">43n</text>
<text x="75.5" y="221.2" transform="rotate(-90 75.5 221.2)">5p6</text>
<text x="82.3" y="216.6">L21</text>
<text x="88.6" y="216.6">4n7</text>
<text x="92.1" y="220.9" transform="rotate(-90 92.1 220.9)">NS</text>
<text x="110.2" y="216.6">L23</text>
<text x="116.6" y="216.6">1n2</text>
<text x="207.7" y="221.3" transform="rotate(-90 207.7 221.3)">C76</text>
<text x="207.7" y="216.2" transform="rotate(-90 207.7 216.2)">10p</text>
<text x="228" y="216.3">SMA</text>
<text x="54" y="227.6" transform="rotate(-90 54 227.6)">L19</text>
<text x="75.5" y="226.4" transform="rotate(-90 75.5 226.4)">C66</text>
<text x="92.1" y="226.4" transform="rotate(-90 92.1 226.4)">C68</text>
<text x="109.9" y="222.5" transform="rotate(-90 109.9 222.5)">18n</text>
<text x="139.4" y="225.4">GND</text>
<text x="153" y="226.3" transform="rotate(-90 153 226.3)">GND</text>
<text x="155.6" y="226.3" transform="rotate(-90 155.6 226.3)">GND</text>
<text x="158.1" y="226.3" transform="rotate(-90 158.1 226.3)">PDET</text>
<text x="216.6" y="227.3">GND</text>
<text x="76.9" y="233.7">GND</text>
<text x="93.4" y="233.7">GND</text>
<text x="109.9" y="228.9" transform="rotate(-90 109.9 228.9)">L22</text>
<text x="125.1" y="228.1" transform="rotate(-90 125.1 228.1)">100p</text>
<text x="201.4" y="228.6">GND</text>
<text x="49" y="234.9">GND</text>
<text x="104.9" y="238.8">GND</text>
<text x="125.1" y="235.3" transform="rotate(-90 125.1 235.3)">C70</text>
<text x="126.4" y="241.3">GNDGND</text>
<text x="151.8" y="241.3">GND</text>
<text x="167.1" y="242" transform="rotate(-90 167.1 242)">470p</text>
<text x="178.5" y="240.4" transform="rotate(-90 178.5 240.4)">0R</text>
<text x="180.8" y="241.5" transform="rotate(-90 180.8 241.5)">R43</text>
<text x="167.1" y="246.7" transform="rotate(-90 167.1 246.7)">C71</text>
<text x="160.7" y="255.3">GND</text>
</g>
<g font-size="1.4" fill="#840000">
<text x="283.5" y="42.9">1</text>
<text x="283.5" y="46.7">2</text>
<text x="289.8" y="42.9">3</text>
<text x="289.8" y="46.7">4</text>
<text x="151.6" y="98.8">1</text>
<text x="145.8" y="105.8" transform="rotate(-90 145.8 105.8)">5</text>
<text x="148.3" y="105.8" transform="rotate(-90 148.3 105.8)">4</text>
<text x="153.4" y="105.8" transform="rotate(-90 153.4 105.8)">2</text>
<text x="219.7" y="210.6">1</text>
<text x="218.2" y="217.6" transform="rotate(-90 218.2 217.6)">2</text>
<text x="223.3" y="217.6" transform="rotate(-90 223.3 217.6)">4</text>
<text x="225.8" y="217.6" transform="rotate(-90 225.8 217.6)">5</text>
</g>
</svg>
